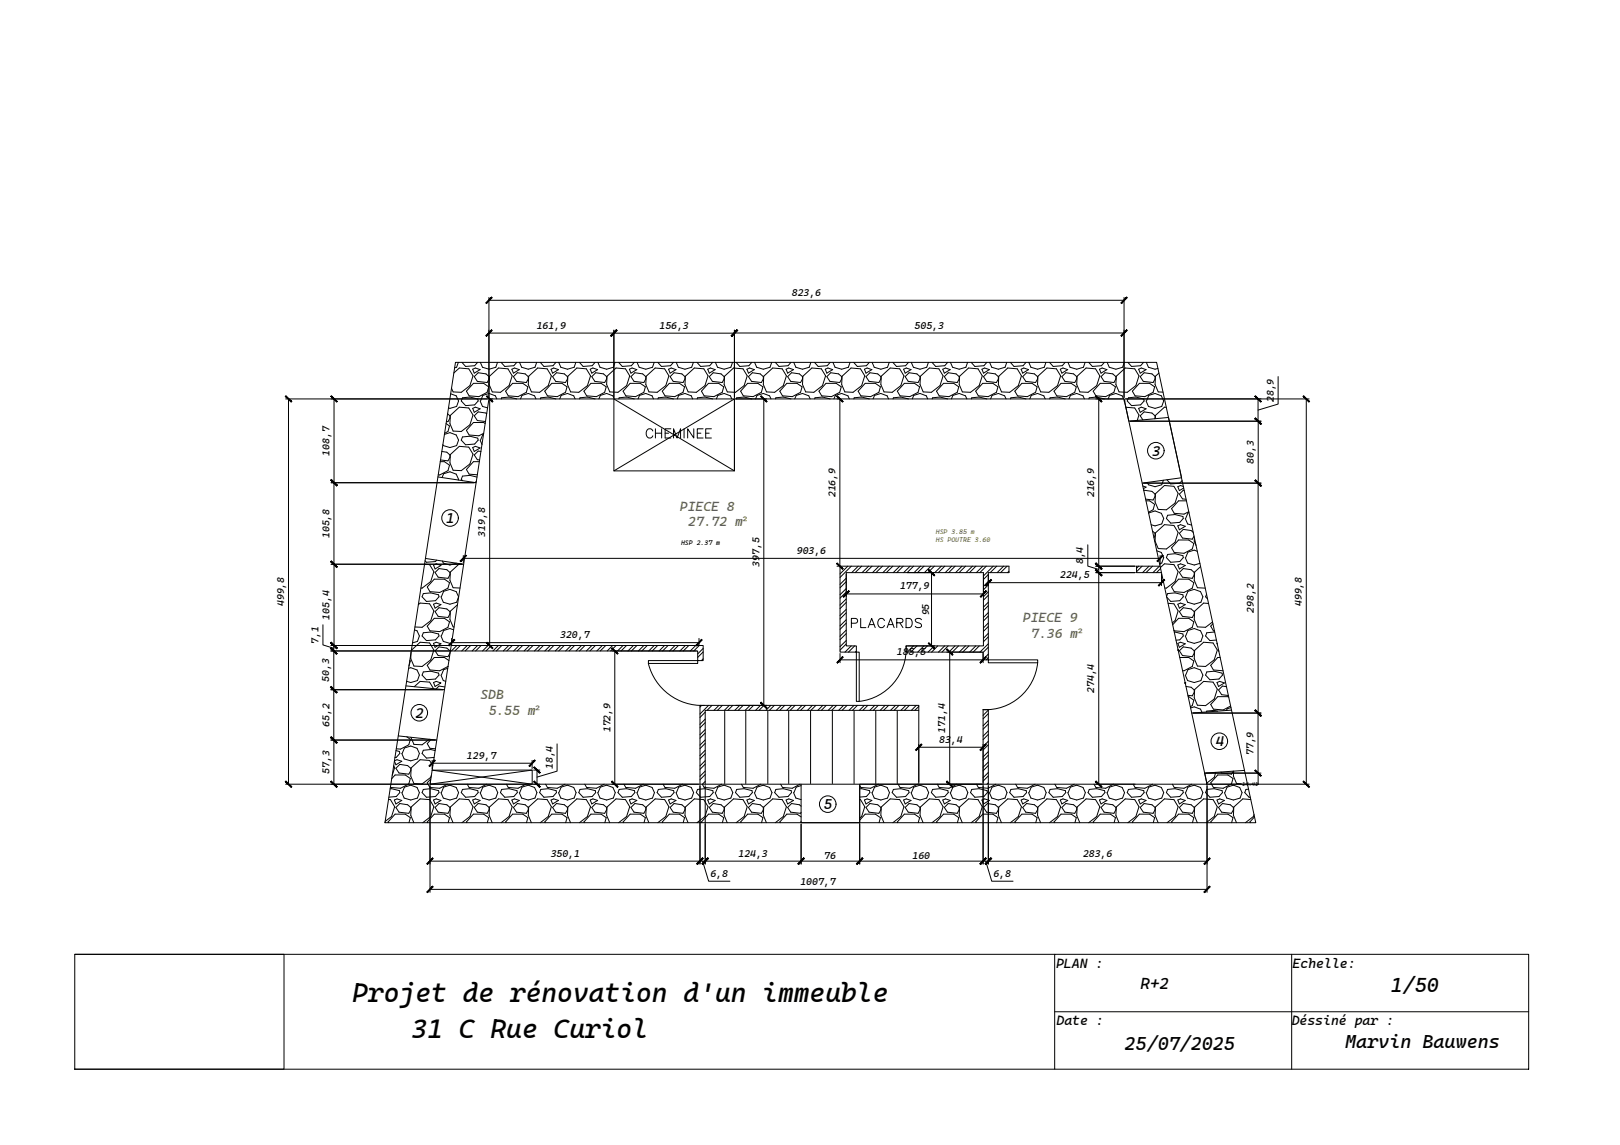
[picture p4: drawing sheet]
<svg xmlns="http://www.w3.org/2000/svg" width="420mm" height="297mm" viewBox="0 0 420 297" stroke-linecap="round" stroke-linejoin="round" font-family="sans-serif">
<!-- layer: 0 -->
<g fill="none" stroke="#000" stroke-width=".26">
<path d="M126.8 77.2v25.9M126.8 77.9h164.7M291.5 77.2v25.9M117.7 96.8l1.4-1.3 2.5 .2 1.1 1.8-.8 2.5-2.3 1.8-2.1-.1-.4-1M118.1 94h181.9l25.7 119.4h-225.9zM118.9 94l-.5 1.3-.5 .1M119.8 94l1 1.1 2.3-.2 .8-.9M122.6 95.8l.7-.3 1.2 .4-1.5 .9zM122.8 99.4h2.6l1.3 1-.4 1.4-2.1 1.1-2.5-.2-.7-1.2zM124.6 94l.5 1.3 1.8 .5 1.7-.5 .4-1.3M126.8 86.4h63.7M126.9 97.7l-.9-.7-2-.3-1 1 .8 1.2 2.5 .3 .6-.9"/>
<path d="M127 97.6l2.3-2.1 2.4 .2 1.1 1.8-.8 2.5-2.2 1.8-2.1-.1-.8-2zM130 94l.9 1.1 2.4-.2 .7-.9M132.8 95.8l.7-.3 1.2 .4-1.5 .9zM132.9 99.4h2.7l1.3 1-.4 1.4-2.1 1.1-2.6-.2-.7-1.2zM134.2 96.7l2 .3 .8 .7v.6l-.5 .9-2.5-.3-.8-1.2zM134.7 94l.6 1.3 1.7 .5 1.7-.5 .5-1.3M137.1 97.6l2.3-2.1 2.5 .2 1.1 1.8-.8 2.5-2.2 1.8-2.2-.1-.8-2zM140.1 94l1 1.1 2.3-.2 .8-.9M142.9 95.8l.7-.3 1.2 .4-1.5 .9zM143.1 99.4h2.7l1.3 1-.4 1.4-2.2 1.1-2.5-.2-.7-1.2zM144.3 96.7l2.1 .3 .8 .7v.6l-.5 .9-2.6-.3-.8-1.2zM144.9 94l.6 1.3 1.7 .5 1.7-.5 .5-1.3"/>
<path d="M147.3 97.6l2.3-2.1 2.5 .2 1.1 1.8-.8 2.5-2.3 1.8-2.1-.1-.8-2zM150.3 94l.9 1.1 2.4-.2 .7-.9M153.1 95.8l.7-.3 1.2 .4-1.5 .9zM153.3 99.4h2.6l1.3 1-.4 1.4-2.1 1.1-2.6-.2-.7-1.2zM154.5 96.7l2 .3 .8 .7v.6l-.5 .9-2.5-.3-.8-1.2zM155.1 94l.5 1.3 1.7 .5 1.8-.5 .4-1.3M157.4 97.6l2.4-2.1 2.4 .2 1.1 1.8-.8 2.5-2.2 1.8-2.1-.1-.9-2zM159.2 85.6v17.5M160.4 94l1 1.1 2.3-.2 .8-.9M163.2 95.8l.7-.3 1.3 .4-1.6 .9zM163.4 99.4h2.7l1.3 1-.4 1.4-2.2 1.1-2.5-.2-.7-1.2zM163.6 97.7l1.1-1 2 .3 .8 .7v.6l-.5 .9-2.6-.3z"/>
<path d="M165.2 94l.6 1.3 1.7 .5 1.7-.5 .5-1.3M167.6 97.6l2.3-2.1 2.5 .2 1.1 1.8-.8 2.5-2.3 1.8-2.1-.1-.8-2zM170.6 94l1 1.1 2.3-.2 .8-.9M173.4 95.8l.7-.3 1.2 .4-1.5 .9zM173.6 99.4h2.6l1.3 1-.4 1.4-2.1 1.1-2.5-.2-.7-1.2zM173.8 97.7l1-1 2 .3 .9 .7v.6l-.6 .9-2.5-.3zM175.4 94l.5 1.3 1.8 .5 1.7-.5 .4-1.3M177.8 97.6l2.3-2.1 2.4 .2 1.1 1.8-.8 2.5-2.2 1.8-2.1-.1-.8-2zM180.8 94l.9 1.1 2.4-.2 .7-.9M183.6 95.8l.7-.3 1.2 .4-1.5 .9zM183.7 99.4h2.7l1.3 1-.4 1.4-2.1 1.1-2.6-.2-.7-1.2zM184 97.7l1-1 2 .3 .8 .7v.6l-.5 .9-2.5-.3z"/>
<path d="M185.5 94l.6 1.3 1.7 .5 1.7-.5 .5-1.3M187.9 97.6l2.3-2.1 2.5 .2 1.1 1.8-.8 2.5-2.2 1.8-2.2-.1-.8-2zM190.5 85.6v17.5M190.5 86.4h101M190.9 94l1 1.1 2.3-.2 .8-.9M193.7 95.8l.7-.3 1.2 .4-1.5 .9zM193.9 99.4h2.7l1.3 1-.4 1.4-2.2 1.1-2.5-.2-.7-1.2zM194.1 97.7l1-1 2.1 .3 .8 .7v.6l-.5 .9-2.6-.3zM195.7 94l.6 1.3 1.7 .5 1.7-.5 .5-1.3M198.1 97.6l2.3-2.1 2.5 .2 1.1 1.8-.8 2.5-2.3 1.8-2.1-.1-.8-2zM201.1 94l.9 1.1 2.4-.2 .7-.9M203.9 95.8l.7-.3 1.2 .4-1.5 .9z"/>
<path d="M204.1 99.4h2.6l1.3 1-.4 1.4-2.1 1.1-2.6-.2-.7-1.2zM204.3 97.7l1-1 2 .3 .8 .7v.6l-.5 .9-2.5-.3zM205.9 94l.5 1.3 1.7 .5 1.8-.5 .4-1.3M208.2 97.6l2.4-2.1 2.4 .2 1.1 1.8-.8 2.5-2.2 1.8-2.1-.1-.9-2zM211.2 94l1 1.1 2.3-.2 .8-.9M214 95.8l.7-.3 1.3 .4-1.6 .9zM214.2 99.4h2.7l1.3 1-.4 1.4-2.2 1.1-2.5-.2-.7-1.2zM214.4 97.7l1.1-1 2 .3 .8 .7v.6l-.5 .9-2.6-.3zM216 94l.6 1.3 1.7 .5 1.7-.5 .5-1.3M218.4 97.6l2.3-2.1 2.5 .2 1.1 1.8-.8 2.5-2.3 1.8-2.1-.1-.8-2zM221.4 94l1 1.1 2.3-.2 .8-.9M224.2 95.8l.7-.3 1.2 .4-1.5 .9z"/>
<path d="M224.4 99.4h2.6l1.3 1-.4 1.4-2.1 1.1-2.5-.2-.7-1.2zM224.6 97.7l1-1 2 .3 .9 .7v.6l-.6 .9-2.5-.3zM226.2 94l.5 1.3 1.8 .5 1.7-.5 .4-1.3M228.6 97.6l2.3-2.1 2.4 .2 1.1 1.8-.8 2.5-2.2 1.8-2.1-.1-.8-2zM231.6 94l.9 1.1 2.4-.2 .7-.9M234.4 95.8l.7-.3 1.2 .4-1.5 .9zM234.5 99.4h2.7l1.3 1-.4 1.4-2.1 1.1-2.6-.2-.7-1.2zM234.8 97.7l1-1 2 .3 .8 .7v.6l-.5 .9-2.5-.3zM236.3 94l.6 1.3 1.7 .5 1.7-.5 .5-1.3M238.7 97.6l2.3-2.1 2.5 .2 1.1 1.8-.8 2.5-2.2 1.8-2.2-.1-.8-2zM241.7 94l1 1.1 2.3-.2 .8-.9M244.5 95.8l.7-.3 1.2 .4-1.5 .9z"/>
<path d="M244.7 99.4h2.7l1.3 1-.4 1.4-2.2 1.1-2.5-.2-.7-1.2zM244.9 97.7l1-1 2.1 .3 .8 .7v.6l-.5 .9-2.6-.3zM246.5 94l.6 1.3 1.7 .5 1.7-.5 .5-1.3M248.9 97.6l2.3-2.1 2.5 .2 1.1 1.8-.8 2.5-2.3 1.8-2.1-.1-.8-2zM251.9 94l.9 1.1 2.4-.2 .7-.9M254.7 95.8l.7-.3 1.2 .4-1.5 .9zM254.9 99.4h2.6l1.3 1-.4 1.4-2.1 1.1-2.6-.2-.7-1.2zM256.1 96.7l2 .3 .8 .7v.6l-.5 .9-2.5-.3-.8-1.2zM256.7 94l.5 1.3 1.7 .5 1.8-.5 .4-1.3M259 97.6l2.4-2.1 2.4 .2 1.1 1.8-.8 2.5-2.2 1.8-2.1-.1-.9-2zM262 94l1 1.1 2.3-.2 .8-.9M264.8 95.8l.7-.3 1.3 .4-1.6 .9z"/>
<path d="M265 99.4h2.7l1.3 1-.4 1.4-2.2 1.1-2.5-.2-.7-1.2zM266.3 96.7l2 .3 .8 .7v.6l-.5 .9-2.6-.3-.8-1.2zM266.8 94l.6 1.3 1.7 .5 1.7-.5 .5-1.3M269.2 97.6l2.3-2.1 2.5 .2 1.1 1.8-.8 2.5-2.3 1.8-2.1-.1-.8-2zM272.2 94l1 1.1 2.3-.2 .8-.9M275 95.8l.7-.3 1.2 .4-1.5 .9zM275.2 99.4h2.6l1.3 1-.4 1.4-2.1 1.1-2.5-.2-.7-1.2zM276.4 96.7l2 .3 .9 .7v.6l-.6 .9-2.5-.3-.8-1.2zM277 94l.5 1.3 1.8 .5 1.7-.5 .4-1.3M279.4 97.6l2.3-2.1 2.4 .2 1.1 1.8-.8 2.5-2.2 1.8-2.1-.1-.8-2zM282.4 94l.9 1.1 2.4-.2 .7-.9M285.2 95.8l.7-.3 1.2 .4-1.5 .9z"/>
<path d="M285.3 99.4h2.7l1.3 1-.4 1.4-2.1 1.1-2.6-.2-.7-1.2zM286.6 96.7l2 .3 .8 .7v.6l-.5 .9-2.5-.3-.8-1.2zM287.1 94l.6 1.3 1.7 .5 1.7-.5 .5-1.3M289.5 97.6l2.3-2.1 2.5 .2 1.1 1.8-.8 2.5-2.2 1.8-2.2-.1-.8-2zM292.5 94l1 1.1 2.3-.2 .8-.9M295.3 95.8l.7-.3 1.2 .4-1.5 .9zM295.5 99.4h2.7l1.3 1-.4 1.4-2.2 1.1-2.5-.2-.7-1.2zM296.7 96.7l2.1 .3 .8 .7v.6l-.5 .9-2.6-.3-.8-1.2zM297.3 94l.6 1.3 1.7 .5 .7-.2M300.6 96.8l-.9 .8-.1 2.1 .8 2h1.2M331.5 97.7v7.1l-5.2 1.6M74.1 103.5h52.3"/>
<path d="M74.8 103.5v99.9M86.6 103.5v64M114.2 119.8h1.1l1.3 .9-.4 1.4-2.2 1.1h-.3M114.6 117.1l1.3 .2 .8 .7v.6l-.5 1-2-.3M115.3 112.7l1.4-.5 1.6 .6 .6 1.4-.5 1.4-1.7 .5-1.7-.5-.1-.3M115.7 109.9l.9 .6-.4 1.4-.9 .5M116.1 107.3l.6 .6v.6l-.5 .9h-.4M116.8 117.9l2.3-2.1 2.5 .2 1.1 1.8-.8 2.6-2.3 1.7-2.1-.1-.8-1.9zM116.8 107.8l2.3-2.2 2.5 .2 1.1 1.9-.8 2.5-2.3 1.7-2.1-.1-.8-1.9zM116.9 102.2l1.4 .5 .6 1.3-.5 1.4-1.7 .5-.4-.1M120 113.4l1.9-.2 2 .5 .1 .5-.9 1-2.3 .2-1.2-1.2zM120 103.2l1.9-.2 2 .5 .1 .5-.9 1-2.3 .2-1.2-1.2z"/>
<path d="M122.6 116.1l.7-.3 1.2 .4-1.5 .9zM122.6 105.9l.7-.3 1.2 .5-1.5 .9zM124.3 119.8h-1.5l-1.8 2 .7 1.2 2.1 .2M124.5 104l.6 1.4 1.4 .4M124.5 114.2l.5 1.1M124.7 117.1l-.7-.1-1 1 .8 1.3h.6M125.4 112.7h-.2l-.6 1.5M125.8 109.9l-.4-.3h-2.6l-1.8 2 .7 1.2 2.5 .3 1.3-.7M126.2 107.3l-2.2-.4-1 1 .8 1.2 2.1 .3M126.8 103.5h164.7l21.6 99.9h-201.6zM127 103.5v64M127.2 103.5h.6"/>
<path d="M128.8 103.5l-.3-.8-1.6-.6-1.7 .5-.6 1.4M130 103.5l.1-.3 1.9-.2 2 .5M135 103.5l.4-.9 1.6-.5 1.6 .6 .4 .8M140.2 103.5l.1-.3 1.9-.2 2 .5M145.2 103.5l.3-.9 1.7-.5 1.6 .6 .4 .8M150.3 103.5l.1-.3 2-.2 1.9 .5M155.3 103.5l.4-.9 1.6-.5 1.7 .6 .3 .8M160.5 103.5l.1-.3 1.9-.2 2 .5M165.5 103.5l.4-.9 1.6-.5 1.6 .6 .4 .8M170.6 103.5l.2-.3 1.9-.2 2 .5M175.6 103.5l.4-.9 1.7-.5 1.6 .6 .3 .8M180.8 103.5l.1-.3 1.9-.2 2 .5"/>
<path d="M185.8 103.5l.4-.9 1.6-.5 1.6 .6 .4 .8M190.5 103.5v18.7h-31.3v-18.7l31.3 18.7v-18.7l-31.3 18.7M190.8 103.5h8M191 103.5l.1-.3 1.9-.2 2 .5M196 103.5l.3-.9 1.7-.5 1.6 .6 .4 .8M198.1 103.5v79.5M201.1 103.5l.1-.3 2-.2 1.9 .5M206.1 103.5l.4-.9 1.6-.5 1.7 .6 .3 .8M211.3 103.5l.1-.3 1.9-.2 2 .5M216.3 103.5l.4-.9 1.6-.5 1.6 .6 .4 .8M217.1 103.5h.4M217.8 103.5v43.4"/>
<path d="M221.4 103.5l.2-.3 1.9-.2 2 .5M226.4 103.5l.4-.9 1.7-.5 1.6 .6 .3 .8M231.6 103.5l.1-.3 1.9-.2 2 .5M236.6 103.5l.4-.9 1.6-.5 1.6 .6 .4 .8M241.8 103.5l.1-.3 1.9-.2 2 .5M246.8 103.5l.3-.9 1.7-.5 1.6 .6 .4 .8M251.9 103.5l.1-.3 2-.2 1.9 .5M256.9 103.5l.4-.9 1.6-.5 1.7 .6 .3 .8M262.1 103.5l.1-.3 1.9-.2 2 .5M267.1 103.5l.4-.9 1.6-.5 1.6 .6 .4 .8M272.2 103.5l.2-.3 1.9-.2 2 .5M277.2 103.5l.4-.9 1.7-.5 1.6 .6 .3 .8"/>
<path d="M282.4 103.5l.1-.3 1.9-.2 2 .5M284.2 103.5h7M285 103.5v99.9M287.4 103.5l.4-.9 1.6-.5 1.6 .6 .4 .8M291.5 103.5l1.3 5.8 10.3-1 3.4 15.6-10.3 1.4M291.6 104h.1M291.9 103.5h47.6M292 105.6l2.3 .2 1.1 1.9-.4 1.4M292.7 103.2l1.9-.2 2 .5 .1 .5-.9 1-2.3 .2-1.1-1.2zM293.2 109.3h33.9M295.3 105.9l.7-.3 1.2 .5-1.5 .9zM297.2 104l.7 1.4 1.7 .5 1.7-.5 .5-1.4-.6-1.3-1.6-.6-1.7 .5-.6 1.4"/>
<path d="M299.5 108.6l.1-.7-.8-.7-2.1-.3-1 1 .7 1M302.5 105.7l-.5-.1-2.3 2.2-.1 .8M326.3 103.5v5.8M326.3 109.3v75.7M338.8 103.5v99.9M85.9 125.2h37.1M113.6 123.7l9.9 1.5M114.7 123.9l.4-1 1.6-.5 1.6 .6 .6 1.3v.2M123.5 124.8l-.3 .4M123.7 123.8l-1.8-.5-1.9 .2-.4 .8 .4 .4M296.4 126.1l.8 .3-.7 .4M296.6 125.3h30.5"/>
<path d="M296.7 127.3l2.1 .2 .8 .7v.6l-.5 .9-2-.2M297.2 129.9h1l1.3 .9-.4 1.5-1.2 .6M297.9 133.1l1.7-.5 1.6 .6 .6 1.3-.5 1.4-1.7 .5-1-.3M298.9 137.8l.7 .6v.6l-.3 .5M299.7 138.2l2.3-2.1 2.5 .2 1.1 1.8-.8 2.6-2.3 1.7-2.1-.1-.8-1.9zM299.7 128.1l2.3-2.2 2.5 .3 1.1 1.8-.8 2.5-2.3 1.8-2.1-.1-.8-2zM301.7 124.6l-.4 1.2-1.7 .5-1.7-.5-.3-.7M302.6 124.5l1 1 2.4-.1 .6-.7M302.8 133.7l2-.2 2 .5 .1 .5-.9 1-2.4 .2-1.1-1.2zM305.5 136.4l.7-.3 1.2 .4-1.5 .9zM306.9 126.2l-.7-.3-.7 .4 .4 1 1.1-.7M307.1 127.2h-.2l-1 1 .8 1.2 .9 .1"/>
<path d="M307.4 134.5l.6 1.4 1.1 .3M307.7 129.9h-2l-1.9 2.1 .7 1.2 2.6 .2 1.2-.7M308.4 133l-.3 .1-.6 1.4M309.5 138.1l-.6-.5-2-.3-1 1.1 .8 1.2 2.5 .3 .5-.8M309.8 139.5l-.1 .9 .5 1.1M85.9 146.4h33.9M108.5 156.9l.5-.5 2.4 .2 1.1 1.9-.8 2.5-2.2 1.7h-1.9M109.8 154l1.9-.2 2 .5 .2 .5-1 1-2.3 .2-1.1-1.2zM110.1 146.4l1.3 .1 1.1 1.8-.8 2.6-2.2 1.7h-.3M110.3 144.9l9.9 1.5M112.4 146.6l.7-.3 1.3 .4-1.6 .9zM112.4 156.7l.7-.3 1.3 .5-1.6 .9z"/>
<path d="M112.6 150.2h2.7l1.3 1-.4 1.4-2.2 1.1-2.5-.2-.7-1.2zM112.8 158.7l1.1-1 2 .3 .8 .7v.6l-.5 .9-2.6-.3zM112.8 148.5l1.1-1 2 .3 .8 .7v.6l-.5 .9-2.6-.3zM113.2 145.3l-.3 .4-2.3 .2-.4-.4M114.4 154.8l.6 1.4 1.7 .5 1.7-.5 .5-1.4-.6-1.3-1.6-.6-1.6 .5-.6 1.4M114.7 145.5l.3 .6 1.7 .5 1.6-.5M118.6 156.9l-1.8 1.7-.1 2.1 .8 1.9 .3 .1M120 146.4l-.9-.1-2.3 2.1-.1 2.1 .8 2 1.8 .1M120.2 144.1v1.9M120.2 144.9h180.7M217.1 146.9h.4M217.9 146.9h43.8v1.7h-5.4v22.6h-1.3v-2h-20v-1.6h20.1v-19h-35.6v19h2.6v1.6h-4.2z"/>
<path d="M218.1 146.9l-.2 .2M219.5 150l-1.6 1.6M219.5 152.7l-1.6 1.6M219.5 155.4l-1.6 1.6M219.5 150.9l-1.6 1.6M219.5 153.6l-1.6 1.6M219.5 156.3l-1.6 1.6M219.5 148.9v5.9M219.5 154.1h35.6M219.9 146.9l-2 2M220.8 146.9l-2.9 2.9M222.6 146.9l-1.7 1.7"/>
<path d="M223.5 146.9l-1.7 1.7M225.3 146.9l-1.7 1.7M226.2 146.9l-1.7 1.7M228 146.9l-1.7 1.7M228.9 146.9l-1.7 1.7M230.7 146.9l-1.7 1.7M231.6 146.9l-1.7 1.7M233.4 146.9l-1.7 1.7M234.3 146.9l-1.7 1.7M235.4 148.6h6.9M236.1 146.9l-1.7 1.7M236.9 146.9l-1.6 1.7"/>
<path d="M238.7 146.9l-1.6 1.7M239.6 146.9l-1.6 1.7M241.4 146.9l-1.6 1.7M241.6 148.6v19M242.3 146.9l-1.7 1.7M244.1 146.9l-1.7 1.7M245 146.9l-1.6 1.7M246.8 146.9l-1.6 1.7M247.7 146.9l-1.7 1.7M249.5 146.9l-1.7 1.7M250.4 146.9l-1.7 1.7M252.2 146.9l-1.7 1.7"/>
<path d="M253.1 146.9l-1.7 1.7M254.9 146.9l-1.7 1.7M255.1 148.9v5.9l1.2-1.3M255.8 146.9l-1.7 1.7M256.3 150.8l-1.2 1.3M256.3 156.2l-1.2 1.3M256.3 158.9l-1.2 1.3M256.3 149l-1.2 1.3M256.3 151.7l-1.2 1.3M256.3 154.4l-1.2 1.3M256.3 157.1l-1.2 1.3M256.3 159.8l-1.2 1.3"/>
<path d="M256.3 148.9v3M256.3 151.2h44.9M257.6 146.9l-2.5 2.5M258.5 146.9l-1.7 1.7M260.3 146.9l-1.7 1.7M261.2 146.9l-1.7 1.7M261.7 148.2l-.4 .4M282.1 141.3v5.6l2.9 .8M284.2 148.6h10.2M284.2 146.9h10.2M295.3 146.9l-.5 .5M296.2 146.9l-1.4 1.4"/>
<path d="M298 146.9l-1.7 1.7M298.9 146.9l-1.7 1.7M300 142.9l1.2 .4 .6 1.4-.5 1.4-.6 .1M300.7 146.9l-1.7 1.7M300.9 146.9h-6.1v1.7h6.4M300.9 144.1v2.4M300.9 147.2l1.1-.9 2.5 .2 1.1 1.8-.8 2.6-2.3 1.7h-.4M301 147.5l-1.1 1.1M301.2 148.9v3M302.6 154.7l.2-.7 2-.2 2 .5 .1 .5-.9 1-2.4 .2-1-1.1M302.8 143.8l2-.2 2 .6 .1 .5-.9 1-2.4 .2-1.1-1.2zM303 156.5l1.5 .1 1.1 1.9-.8 2.5-.8 .6"/>
<path d="M305.5 156.7l.7-.3 1.2 .5-1.5 .9zM305.5 146.6l.7-.3 1.2 .4-1.5 .9zM305.7 150.2h2.6l1.3 1-.4 1.4-2.1 1.1-2.6-.2-.7-1.2zM305.7 140.1h2.6l1.3 .9-.4 1.4-2.1 1.1-2.6-.2-.7-1.2zM306.9 157.7l2 .3 .8 .7v.6l-.5 .9-2.5-.3-.8-1.2zM306.9 147.5l2 .3 .8 .7v.6l-.5 .9-2.5-.3-.8-1.2zM307.4 144.7l.6 1.4 1.7 .5 1.5-.5M307.4 154.8l.6 1.4 1.7 .5 1.8-.5 .5-1.4-.6-1.3-1.7-.6-1.6 .5-.6 1.4M310.5 143l-.8-.3-1.6 .5-.6 1.5M311.4 147l-1.6 1.4-.1 2.1 .9 2 2 .1M312.9 154.2l-.2 .6 .5 .6M313.4 156.6l-1.2-.2-2.4 2.2-.1 2.1 .9 1.9 2.1 .1 1.8-1.3"/>
<path d="M83.8 162.1v5.2l2.8 .9M85.8 168.9h30.6M85.8 178.9h29.1M85.8 167.5h30.8M86.6 167.5v24.5M105.3 177.9l10 1M106 173.4l.5-.2 1.7 .6 .6 1.3-.5 1.5-1.8 .5-1-.4M106.3 171.4l.1 .1-.3 1.3M106.7 168.7l2.3-2.1 2.4 .2 1.1 1.8-.8 2.6-2.2 1.7-2.1-.1-.9-1.9 .1-1.7M107.4 178.1l1.6-1.3 2.4 .2 1 1.7M107.5 163.4l.7 .2 .6 1.4-.5 1.4-1.3 .4M109.8 174.3l1.9-.2 2 .5 .2 .5-1 1.1-2.3 .1-1.1-1.2z"/>
<path d="M109.8 164.2l1.9-.2 2 .5 .2 .5-1 1-2.3 .2-1.1-1.2zM112.4 177.1l.7-.3 1.3 .4-1.6 .9zM112.4 166.9l.7-.3 1.3 .4-1.6 .9zM112.6 160.4h2.7l1.3 .9-.4 1.4-2.2 1.2-2.5-.3-.7-1.2zM112.8 168.8l1.1-1 2 .3 .8 .7v.6l-.5 1-2.6-.3zM114.4 165l.6 1.4 1.7 .5 .4-.1M114.4 175.1l.6 1.5 .6 .1M115.4 178.2l-1.5-.2-.8 .7M116.1 173.4l-1 .3-.6 1.4M116.4 171.4l-1.1-.8h-2.7l-1.8 2 .7 1.2 2.5 .2 2.2-1.1M116.8 168.7v.4M117 167.5h65.4v3.9h-1.4v-2.5h-64.2"/>
<path d="M117.1 165.6v1.9M117.1 166.7h64.2M117.6 163.4l-.9-.3-1.6 .5-.6 1.4M118.5 167.5l-1.4 1.4M119.4 167.5l-1.4 1.4M121.2 167.5l-1.4 1.4M122.1 167.5l-1.4 1.4M123.9 167.5l-1.5 1.4M124.8 167.5l-1.4 1.4M126.6 167.5l-1.4 1.4M127.2 167.5h.6M127.5 167.5l-1.5 1.4"/>
<path d="M129.3 167.5l-1.5 1.4M130.2 167.5l-1.5 1.4M132 167.5l-1.5 1.4M132.9 167.5l-1.5 1.4M134.6 167.5l-1.4 1.4M135.6 167.5l-1.5 1.4M137.4 167.5l-1.5 1.4M138.2 167.5l-1.4 1.4M140 167.5l-1.4 1.4M140.9 167.5l-1.4 1.4M142.7 167.5l-1.4 1.4M143.6 167.5l-1.4 1.4"/>
<path d="M145.4 167.5l-1.4 1.4M146.3 167.5l-1.4 1.4M148.1 167.5l-1.4 1.4M149 167.5l-1.4 1.4M150.8 167.5l-1.4 1.4M151.7 167.5l-1.4 1.4M153.5 167.5l-1.4 1.4M154.4 167.5l-1.4 1.4M156.2 167.5l-1.4 1.4M157.1 167.5l-1.4 1.4M158.7 168.9h21.9M158.9 167.5l-1.4 1.4"/>
<path d="M159.4 168.9v34.5M159.8 167.5l-1.4 1.4M161.6 167.5l-1.4 1.4M162.5 167.5l-1.4 1.4M164.3 167.5l-1.4 1.4M165.2 167.5l-1.4 1.4M167 167.5l-1.4 1.4M167.9 167.5l-1.4 1.4M168.2 172.1a14.4 14.4 0 0 0 14.5 10.9M168.2 171.4h12.8v.7h-12.8zM169.7 167.5l-1.4 1.4M170.6 167.5l-1.4 1.4"/>
<path d="M172.4 167.5l-1.5 1.4M173.3 167.5l-1.4 1.4M175.1 167.5l-1.4 1.4M176 167.5l-1.5 1.4M177.8 167.5l-1.5 1.4M178.6 167.5l-1.4 1.4M180.4 167.5l-1.4 1.4M181.3 165.6v1.9M181.4 167.5l-1.5 1.4M182.4 168.2l-1.4 1.4M182.4 170.9l-.5 .5M182.4 169.1l-1.4 1.4"/>
<path d="M217.9 169.5v2.4M217.9 171.2h37.1M219.5 166.2l-1.6 1.6M219.5 167.1l-1.6 1.6M220.8 167.6l-1.6 1.6M221.7 167.6l-1.7 1.6M222.1 169.2h.7v12.8h-.7zM222.1 168.9l-.3 .3M235 167.6a13.7 13.7 0 0 1-12.2 14.4M235.1 167.6l-.1 .1M235.4 167.6h6.9M236.9 167.6l-1.6 1.6"/>
<path d="M237.8 167.6l-1.6 1.6M239.6 167.6l-1.6 1.6M240.5 167.6l-1.6 1.6M242.3 167.6l-1.6 1.6M243.2 167.6l-1.6 1.6M245 167.6l-1.6 1.6M245.6 169.2h9M245.9 167.6l-1.6 1.6M246.3 169.2v34.2M247.7 167.6l-1.6 1.6M248.6 167.6l-1.6 1.6M250.4 167.6l-1.6 1.6"/>
<path d="M251.3 167.6l-1.6 1.6M253.1 167.6l-1.6 1.6M254 167.6l-1.6 1.6M255 169.5v2.4M256.3 171.2h12.8v.7h-12.8zM256.3 161.6l-1.2 1.3M256.3 164.3l-1.2 1.3M256.3 167l-2.1 2.2M256.3 169.7l-1.3 1.4M256.3 162.5l-1.2 1.3M256.3 165.2l-1.2 1.3M256.3 167.9l-1.3 1.4"/>
<path d="M256.3 170.6l-.5 .6M269.1 171.9a13.6 13.6 0 0 1-14.1 12.2M304.1 162.1l1.6-1.7h2.6l1.3 .9-.4 1.4-2.1 1.2-2.6-.3v-.1M304.6 164l2.2 .5 .1 .5-.9 1-1 .1M305.5 166.9l.7-.3 1.2 .4-1.5 .9zM305.6 168.6h.1M306 170.6h2.3l1.3 .9-.4 1.4-2.1 1.1h-.4M306.9 167.8l2 .3 .8 .7v.6l-.5 1-2.5-.3-.8-1.3zM307.4 165l.6 1.4 1.7 .5 1.8-.5 .5-1.4-.6-1.4-1.7-.5-1.6 .5-.6 1.4M307.4 175.1l.6 1.5 1.7 .5 1.8-.5 .5-1.5-.6-1.3-1.7-.6-1.6 .5-.6 1.4M307.6 178.1l1.3 .2 .8 .7v.6l-.5 .9-1.1-.1M309.8 178.9l2.4-2.1 2.4 .2 1.1 1.8-.8 2.5-2.2 1.8-2.1-.1-.9-2z"/>
<path d="M309.8 168.7l2.4-2.1 2.4 .2 1.1 1.8-.8 2.6-2.2 1.7-2.1-.1-.9-1.9zM313 174.3l1.9-.2 2 .5 .2 .5-1 1.1-2.3 .1-1.1-1.2zM314.6 161.8l-.6 .6 .7 1.2 .3 .1M315 164l-2 .2-.3 .8 1.1 1.2 1.7-.2M315.6 177.1l.7-.3 1.3 .4-1.6 .9zM315.7 166.9v.2M316.1 168.8v.2M316.5 170.6h-.7l-1.8 2 .7 1.2 2.5 .2M318.1 178.1l-1-.1-1.1 1 .8 1.2 1.8 .2M85.8 192h27.1M86.6 192v11.4M102.1 198.7l.3 .4-.7 2"/>
<path d="M102.3 197.4l.7-.3 1.2 .4-1.5 .9-.4-1M102.7 199.3l1-1 2 .3 .8 .7v.6l-.5 .9-2.5-.3zM102.7 194.7l.9 .3 .1 .5-.9 1h-.4M103.3 190.9l10 1.1M104.2 195.5l.6 1.4 1.7 .5 1.8-.5 .5-1.4-.6-1.4-1.7-.6-1.6 .5-.6 1.5M105.5 191.1l.9 .7-.4 1.4-2.1 1.1h-1.1M106.6 191.3l.8 1.8 2.1 .1 1.9-1.4M111.8 191.8l-1 1.1 .7 1.2 1.4 .2M112.1 197.3v2.1M112.1 198h25.9M112.2 198.7l-.8-1.4-2.4-.2-2.4 2.1-.1 2.1 .9 2 2.1 .1 2.2-1.7 .2-.5M112.4 197.4h.1"/>
<path d="M112.9 194.7l-1.2-.3-1.9 .2-.3 .9 1.1 1.2 2-.2M138 197.3v2.1M138 199.8l-26.5 3.6M138.4 199.8h1.6M139.3 199.8v3.6M144.5 193v7.1l-5.2 1.5M182 183l-.5 .4M182.9 189.3l-1.4 1.3M182.9 191.9l-1.4 1.4M182.9 187.5l-1.4 1.3M182.9 186.5l-1.4 1.4M182.9 194.6l-1.4 1.4"/>
<path d="M182.9 197.3l-1.4 1.4M182.9 184.7l-1.4 1.4M182.9 190.1l-1.4 1.4M182.9 192.8l-1.4 1.4M182.9 195.5l-1.4 1.4M182.9 198.2l-1.4 1.4M183.8 183l-2.3 2.2M184.7 183l-1.3 1.3M186.5 183l-1.3 1.3M187.3 183l-1.2 1.3M188 184.5v18.8M189.1 183l-1.2 1.3"/>
<path d="M190.1 183l-1.3 1.3M190.8 183h8M191.9 183l-1.3 1.3M192.7 183l-1.2 1.3M193.4 184.5v18.8M194.5 183l-1.2 1.3M195.4 183l-1.2 1.3M197.2 183l-1.2 1.3M198.1 183l-1.2 1.3M199.1 184.5v18.8M199.9 183l-1.3 1.3M200.8 183l-1.3 1.3"/>
<path d="M202.6 183l-1.3 1.3M203.5 183l-1.3 1.3M204.6 184.5v18.8M205.3 183l-1.3 1.3M206.2 183l-1.3 1.3M208 183l-1.3 1.3M208.9 183l-1.3 1.3M210.2 184.5v18.8M210.7 183l-1.3 1.3M211.6 183l-1.3 1.3M213.4 183l-1.3 1.3M214.3 183l-1.3 1.3"/>
<path d="M215.9 184.5v18.8M216.1 183l-1.3 1.3M217 183l-1.3 1.3M218.8 183l-1.3 1.3M219.7 183l-1.3 1.3M221.5 183l-1.3 1.3M221.5 184.5v18.8M222.4 183l-1.3 1.3M224.2 183l-1.3 1.3M225.1 183l-1.3 1.3M226.9 183l-1.3 1.3M227.1 184.5v18.8"/>
<path d="M227.8 183l-1.3 1.3M229.6 183l-1.3 1.3M230.5 183l-1.3 1.3M232.3 183l-1.3 1.3M232.7 184.5v18.8M233.2 183l-1.3 1.3M235 183l-1.3 1.3M235.8 183l-1.2 1.3M237.6 183l-1.2 1.3M238.3 183.3l-1 1M238.3 184.3h-55.4v19.1M238.3 193.9h16.7"/>
<path d="M255 184.1v19.3h-32v10h-15.2v-10M255 184.1h1.3v19.3M256.3 184.2l-1.3 1.4M256.3 186.9l-1.3 1.4M256.3 189.6l-1.3 1.4M256.3 192.3l-1.3 1.4M256.3 195l-1.3 1.4M256.3 197.7l-1.3 1.4M256.3 185.1l-1.3 1.4M256.3 187.8l-1.3 1.4M256.3 190.5l-1.3 1.4M256.3 193.2l-1.3 1.4"/>
<path d="M256.3 195.9l-1.3 1.4M256.3 198.6l-1.3 1.4M308.2 180.7l1.4 .9-.4 1.5-.5 .2M308.8 183.6l.9-.2 1.7 .6 .3 .8M309.5 185h17.5M315.8 184.5l-.9-.2-1.9 .2-.1 .2M318.7 180.9l-2.9-.2-1.8 2.1 .7 1.2 2.5 .2 2-1M319.3 183.6l-1 .3-.2 .4M319.4 184.2l-10.3 .8M322.8 199.9l-10.4 .7 .7 2.8M326.3 185v15.6M74.1 203.4h37"/>
<path d="M100.8 207.4h.5l1.1 1.9-.8 2.5-1.7 1.3M100.8 213.4l-.2-.2 1.9-2h2.6l1.3 .9-.3 1.3M101.2 204.6l2.4 .5 .1 .5-.9 1-1.9 .2M101.6 202l.9-1h2.6l1.3 1-.4 1.4-2.1 1.1-2.6-.2v-.2M102.3 207.5l.7-.3 1.2 .5-1.5 .9zM102.7 209.5l1-1 2 .3 .8 .7v.6l-.5 .9-2.5-.3zM104.2 205.6l.6 1.4 1.7 .5 1.8-.5 .5-1.4-.6-1.3-1.7-.6-1.6 .5-.6 1.4M107.3 213.4l-.8-1.9 .1-2.1 2.4-2.2 2.4 .2 1.1 1.9-.8 2.5-2.1 1.6M109.8 204.8l1.9-.2 2 .5 .2 .5-1 1-2.3 .2-1.1-1.2zM110.9 213.4l-.1-.2 1.8-2h2.7l1.3 .9-.4 1.3M111.5 203.4h26.5v-3.6h-25.9l25.9 3.6M111.5 203.8v27.7"/>
<path d="M111.7 202.3l-.2 1.1M111.7 202l-.9 1.1 .7 1.2 2.5 .2 2.1-1.1M112.4 207.5l.7-.3 1.3 .5-1.6 .9zM112.8 209.5l1.1-1 2 .3 .8 .7v.6l-.5 .9-2.6-.3zM114.4 205.6l.6 1.4 1.7 .5 1.7-.5 .5-1.4-.6-1.3-1.6-.6-1.6 .5-.6 1.4M117.5 213.4l-.8-1.9 .1-2.1 2.3-2.2 2.5 .2 1.1 1.9-.8 2.5-2.1 1.6M120 204.8l1.9-.2 2 .5 .1 .5-.9 1-2.3 .2-1.2-1.2zM121.1 213.4l-.1-.2 1.8-2h2.6l1.3 .9-.3 1.3M121.2 203.4l.5 .9 2.5 .2 2-1.1M122.6 207.5l.7-.3 1.2 .5-1.5 .9zM123 209.5l1-1 2 .3 .9 .7v.6l-.6 .9-2.5-.3zM124.5 205.6l.6 1.4 1.8 .5 1.7-.5 .5-1.4-.6-1.3-1.6-.6-1.7 .5-.6 1.4"/>
<path d="M127.7 213.4l-.8-1.9 .1-2.1 2.3-2.2 2.4 .2 1.1 1.9-.8 2.5-2 1.6M130.1 204.8l1.9-.2 2.1 .5 .1 .5-.9 1-2.4 .2-1.1-1.2zM131.2 213.4l-.1-.2 1.8-2h2.7l1.3 .9-.4 1.3M131.3 203.4l.5 .9 2.6 .2 2-1.1M132.8 207.5l.7-.3 1.2 .5-1.5 .9zM133.2 209.5l1-1 2 .3 .8 .7v.6l-.5 .9-2.5-.3zM134.7 205.6l.6 1.4 1.7 .5 1.7-.5 .6-1.4-.7-1.3-1.6-.6-1.6 .5-.6 1.4M137.8 213.4l-.8-1.9 .1-2.1 2.3-2.2 2.5 .2 1.1 1.9-.8 2.5-2.1 1.6M138.4 203.4h1.6M140.3 204.8l1.9-.2 2 .5 .1 .5-.9 1-2.3 .2-1.1-1.2zM141.4 213.4l-.1-.2 1.8-2h2.7l1.3 .9-.4 1.3M141.5 203.4l.5 .9 2.5 .2 2-1.1"/>
<path d="M142.9 207.5l.7-.3 1.2 .5-1.5 .9zM143.3 209.5l1-1 2.1 .3 .8 .7v.6l-.5 .9-2.6-.3zM144.8 205.6l.7 1.4 1.7 .5 1.7-.5 .5-1.4-.6-1.3-1.6-.6-1.7 .5-.6 1.4M148 213.4l-.8-1.9 .1-2.1 2.3-2.2 2.5 .2 1.1 1.9-.8 2.5-2.1 1.6M150.4 204.8l2-.2 2 .5 .1 .5-.9 1-2.4 .2-1.1-1.2zM151.6 213.4l-.2-.2 1.9-2h2.6l1.3 .9-.3 1.3M151.7 203.4l.4 .9 2.6 .2 2-1.1M153.1 207.5l.7-.3 1.2 .5-1.5 .9zM153.5 209.5l1-1 2 .3 .8 .7v.6l-.5 .9-2.5-.3zM155 205.6l.6 1.4 1.7 .5 1.8-.5 .5-1.4-.6-1.3-1.7-.6-1.6 .5-.6 1.4M158.1 213.4l-.8-1.9 .1-2.1 2.4-2.2 2.4 .2 1.1 1.9-.8 2.5-2.1 1.6M158.7 203.4h22.5"/>
<path d="M160.6 204.8l1.9-.2 2 .5 .2 .5-1 1-2.3 .2-1.1-1.2zM161.7 213.4l-.1-.2 1.8-2h2.7l1.3 .9-.4 1.3M161.8 203.4l.5 .9 2.5 .2 2.1-1.1M163.2 207.5l.7-.3 1.3 .5-1.6 .9zM163.6 209.5l1.1-1 2 .3 .8 .7v.6l-.5 .9-2.6-.3zM165.2 205.6l.6 1.4 1.7 .5 1.7-.5 .5-1.4-.6-1.3-1.6-.6-1.6 .5-.6 1.4M168.3 213.4l-.8-1.9 .1-2.1 2.3-2.2 2.5 .2 1.1 1.9-.8 2.5-2.1 1.6M170.8 204.8l1.9-.2 2 .5 .1 .5-.9 1-2.3 .2-1.2-1.2zM171.9 213.4l-.1-.2 1.8-2h2.6l1.3 .9-.3 1.3M172 203.4l.5 .9 2.5 .2 2-1.1M173.4 207.5l.7-.3 1.2 .5-1.5 .9zM173.8 209.5l1-1 2 .3 .9 .7v.6l-.6 .9-2.5-.3z"/>
<path d="M175.3 205.6l.6 1.4 1.8 .5 1.7-.5 .5-1.4-.6-1.3-1.6-.6-1.7 .5-.6 1.4M178.5 213.4l-.8-1.9 .1-2.1 2.3-2.2 2.4 .2 1.1 1.9-.8 2.5-2 1.6M180.9 204.8l1.9-.2 2.1 .5 .1 .5-.9 1-2.4 .2-1.1-1.2zM181.5 203.8v20.3M182 213.4l-.1-.2 1.8-2h2.7l1.3 .9-.4 1.3M182.1 203.4l.5 .9 2.6 .2 2-1.1M182.9 200l-1.4 1.4M182.9 202.7l-.7 .7M182.9 200.9l-1.4 1.4M182.9 203.8v20.3M183.6 207.5l.7-.3 1.2 .5-1.5 .9zM184 209.5l1-1 2 .3 .8 .7v.6l-.5 .9-2.5-.3z"/>
<path d="M185.5 205.6l.6 1.4 1.7 .5 1.7-.5 .6-1.4-.7-1.3-1.6-.6-1.6 .5-.6 1.4M188.6 213.4l-.8-1.9 .1-2.1 2.3-2.2 2.5 .2 1.1 1.9-.8 2.5-2.1 1.6M191.1 204.8l1.9-.2 2 .5 .1 .5-.9 1-2.3 .2-1.1-1.2zM192.2 213.4l-.1-.2 1.8-2h2.7l1.3 .9-.4 1.3M192.3 203.4l.5 .9 2.5 .2 2-1.1M193.7 207.5l.7-.3 1.2 .5-1.5 .9zM194.1 209.5l1-1 2.1 .3 .8 .7v.6l-.5 .9-2.6-.3zM195.6 205.6l.7 1.4 1.7 .5 1.7-.5 .5-1.4-.6-1.3-1.6-.6-1.7 .5-.6 1.4M198.8 213.4l-.8-1.9 .1-2.1 2.3-2.2 2.5 .2 1.1 1.9-.8 2.5-2.1 1.6M201.2 204.8l2-.2 2 .5 .1 .5-.9 1-2.4 .2-1.1-1.2zM202.5 203.4l.4 .9 2.6 .2 2-1.1M203.9 207.5l.7-.3 1.2 .5-1.5 .9z"/>
<path d="M205.8 205.6l.6 1.4 1.4 .4M207.8 209.2l-.5-.4-2-.3-1 1 .8 1.2 2.5 .3 .2-.3M207.8 203.8l-1.3 .4-.6 1.4M207.8 211.9l-1.1-.7h-2.6l-1.9 2 .2 .2M207.8 213l-.1 .4M207.8 213.8v10.3M223 204.6h.5l2 .5 .1 .5-.9 1-1.7 .2M223 207.4h.2l1.1 1.9-.8 2.5-.5 .4M223 212.8l1.4-1.6h2.6l1.3 .9-.3 1.3M224.2 207.5l.7-.3 1.2 .5-1.5 .9zM224.6 209.5l1-1 2 .3 .9 .7v.6l-.6 .9-2.5-.3zM226.1 205.6l.6 1.4 1.8 .5 1.7-.5 .5-1.4-.6-1.3-1.6-.6-1.7 .5-.6 1.4"/>
<path d="M227.8 203.4l-2 1.1-2.5-.2-.3-.5v20.3M229.3 213.4l-.8-1.9 .1-2.1 2.3-2.2 2.4 .2 1.1 1.9-.8 2.5-2 1.6M231.7 204.8l1.9-.2 2.1 .5 .1 .5-.9 1-2.4 .2-1.1-1.2zM232.8 213.4l-.1-.2 1.8-2h2.7l1.3 .9-.4 1.3M232.9 203.4l.5 .9 2.6 .2 2-1.1M234.4 207.5l.7-.3 1.2 .5-1.5 .9zM234.8 209.5l1-1 2 .3 .8 .7v.6l-.5 .9-2.5-.3zM236.3 205.6l.6 1.4 1.7 .5 1.7-.5 .6-1.4-.7-1.3-1.6-.6-1.6 .5-.6 1.4M238.3 203.3v-20.3h-56.8v20.4M239.4 213.4l-.8-1.9 .1-2.1 2.3-2.2 2.5 .2 1.1 1.9-.8 2.5-2.1 1.6M241.9 204.8l1.9-.2 2 .5 .1 .5-.9 1-2.3 .2-1.1-1.2zM243 213.4l-.1-.2 1.8-2h2.7l1.3 .9-.4 1.3"/>
<path d="M243.1 203.4l.5 .9 2.5 .2 2-1.1M244.5 207.5l.7-.3 1.2 .5-1.5 .9zM244.9 209.5l1-1 2.1 .3 .8 .7v.6l-.5 .9-2.6-.3zM245.6 203.4h9M246.4 205.6l.7 1.4 1.7 .5 1.7-.5 .5-1.4-.6-1.3-1.6-.6-1.7 .5-.6 1.4M249.6 213.4l-.8-1.9 .1-2.1 2.3-2.2 2.5 .2 1.1 1.9-.8 2.5-2.1 1.6M252 204.8l2-.2 2 .5 .1 .5-.9 1-2.4 .2-1.1-1.2zM253.2 213.4l-.2-.2 1.9-2h2.6l1.3 .9-.3 1.3M253.3 203.4l.4 .9 2.6 .2 2-1.1M254.7 207.5l.7-.3 1.2 .5-1.5 .9zM255 203.8v20.3M255.1 209.5l1-1 2 .3 .8 .7v.6l-.5 .9-2.5-.3z"/>
<path d="M256.3 200.4l-1.3 1.3M256.3 203.1l-.3 .3M256.3 201.3l-1.3 1.4M256.3 203.8v20.4M256.6 205.6l.6 1.4 1.7 .5 1.8-.5 .5-1.4-.6-1.3-1.7-.6-1.6 .5-.6 1.4M259.7 213.4l-.8-1.9 .1-2.1 2.4-2.2 2.4 .2 1.1 1.9-.8 2.5-2.1 1.6M262.2 204.8l1.9-.2 2 .5 .2 .5-1 1-2.3 .2-1.1-1.2zM263.3 213.4l-.1-.2 1.8-2h2.7l1.3 .9-.4 1.3M263.4 203.4l.5 .9 2.5 .2 2.1-1.1M264.8 207.5l.7-.3 1.3 .5-1.6 .9zM265.2 209.5l1.1-1 2 .3 .8 .7v.6l-.5 .9-2.6-.3zM266.8 205.6l.6 1.4 1.7 .5 1.7-.5 .5-1.4-.6-1.3-1.6-.6-1.6 .5-.6 1.4"/>
<path d="M269.9 213.4l-.8-1.9 .1-2.1 2.3-2.2 2.5 .2 1.1 1.9-.8 2.5-2.1 1.6M272.4 204.8l1.9-.2 2 .5 .1 .5-.9 1-2.3 .2-1.2-1.2zM273.5 213.4l-.1-.2 1.8-2h2.6l1.3 .9-.3 1.3M273.6 203.4l.5 .9 2.5 .2 2-1.1M275 207.5l.7-.3 1.2 .5-1.5 .9zM275.4 209.5l1-1 2 .3 .9 .7v.6l-.6 .9-2.5-.3zM276.9 205.6l.6 1.4 1.8 .5 1.7-.5 .5-1.4-.6-1.3-1.6-.6-1.7 .5-.6 1.4M280.1 213.4l-.8-1.9 .1-2.1 2.3-2.2 2.4 .2 1.1 1.9-.8 2.5-2 1.6M282.5 204.8l1.9-.2 2.1 .5 .1 .5-.9 1-2.4 .2-1.1-1.2zM283.6 213.4l-.1-.2 1.8-2h2.7l1.3 .9-.4 1.3M283.7 203.4l.5 .9 2.6 .2 2-1.1M284.2 203.4h10.2"/>
<path d="M285.2 207.5l.7-.3 1.2 .5-1.5 .9zM285.6 209.5l1-1 2 .3 .8 .7v.6l-.5 .9-2.5-.3zM287.1 205.6l.6 1.4 1.7 .5 1.7-.5 .6-1.4-.7-1.3-1.6-.6-1.6 .5-.6 1.4M290.2 213.4l-.8-1.9 .1-2.1 2.3-2.2 2.5 .2 1.1 1.9-.8 2.5-2.1 1.6M292.7 204.8l1.9-.2 2 .5 .1 .5-.9 1-2.3 .2-1.1-1.2zM293.8 213.4l-.1-.2 1.8-2h2.7l1.3 .9-.4 1.3M293.9 203.4l.5 .9 2.5 .2 2-1.1M295.3 207.5l.7-.3 1.2 .5-1.5 .9zM295.7 209.5l1-1 2.1 .3 .8 .7v.6l-.5 .9-2.6-.3zM297.2 205.6l.7 1.4 1.7 .5 1.7-.5 .5-1.4-.6-1.3-1.6-.6-1.7 .5-.6 1.4M300.4 213.4l-.8-1.9 .1-2.1 2.3-2.2 2.5 .2 1.1 1.9-.8 2.5-2.1 1.6M302.8 204.8l2-.2 2 .5 .1 .5-.9 1-2.4 .2-1.1-1.2z"/>
<path d="M304 213.4l-.2-.2 1.9-2h2.6l1.3 .9-.3 1.3M304.1 203.4l.4 .9 2.6 .2 2-1.1M305.5 207.5l.7-.3 1.2 .5-1.5 .9zM305.9 209.5l1-1 2 .3 .8 .7v.6l-.5 .9-2.5-.3zM307.4 205.6l.6 1.4 1.7 .5 1.8-.5 .5-1.4-.6-1.3-1.7-.6-1.6 .5-.6 1.4M310.5 213.4l-.8-1.9 .1-2.1 2.4-2.2 2.4 .2 1.1 1.9-.8 2.5-2.1 1.6M312.4 200.6h14.6M313 204.8l1.9-.2 2 .5 .2 .5-1 1-2.3 .2-1.1-1.2zM313.1 203.8v27.7M313.1 203.4h26.4M314.1 213.4l-.1-.2 1.8-2h2.7l1.3 .9-.4 1.3M315.3 200.4l-.4 1.3-1.9 1.4"/>
<path d="M315.6 207.5l.7-.3 1.3 .5-1.6 .9zM315.8 201h2.7l1.3 1-.4 1.4-2.2 1.1-2.5-.2-.7-1.2zM316 209.5l1.1-1 2 .3 .8 .7v.6l-.5 .9-2.6-.3zM317.6 205.6l.6 1.4 1.7 .5 1.7-.5 .5-1.4-.6-1.3-1.6-.6-1.6 .5-.6 1.4M319.8 200.1l-.4 .7-2.6-.3-.1-.2M320 200.1l-.1 1.2 .8 2h1.2M323.8 204.7l-.6 .1-.4 .8 1.2 1.2h.3M324.4 207.4l-2.1-.2-2.3 2.2-.1 2.1 .8 1.9M325.2 211.3l-.1 .5-2.1 1.6M325.4 211.9l-1.2 1.3 .1 .2M326.3 200.6v2.9M111.5 230.7h201.6"/>
<path d="M111.5 223.4h144.8M182.2 223.4l1.6 5.2h5.5M255.7 223.4l1.5 5.2h5.5M256.3 223.4h56.8M19.4 247.6h54.3v29.8h-54.3zM19.4 247.6h254.1M273.5 247.6h123v29.8h-123zM335 247.6v29.8M19.4 277.4h254.1M273.5 262.5h123"/>
<circle cx="299.8" cy="116.9" r="2.15"/>
<circle cx="116.7" cy="134.4" r="2.15"/>
<circle cx="108.7" cy="184.9" r="2.15"/>
<circle cx="316.2" cy="192.3" r="2.15"/>
<circle cx="214.7" cy="208.6" r="2.15"/>
</g>
<g fill="#000" stroke="#000" stroke-width=".26">
<path d="M127.5 77.1l-1.3 1.6 1.5-1.5zM127.5 77.1l-1.3 1.6-.2-.1z"/>
<path d="M290.7 78.6l.2 .1 1.3-1.6zM292.2 77.1l.2 .1-1.5 1.5z"/>
<path d="M127.5 85.6l-1.3 1.6 1.5-1.5zM126 87.1l1.5-1.5-1.3 1.6z"/>
<path d="M158.4 87.1l.1 .1 1.4-1.6zM159.9 85.6l.1 .1-1.5 1.5z"/>
<path d="M159.9 85.6l-1.4 1.7 1.5-1.5zM159.9 85.6l-1.4 1.7-.1-.2z"/>
<path d="M191.1 85.6l-1.4 1.5 .1 .2zM191.1 85.6l.2 .2-1.5 1.5z"/>
<path d="M191.1 85.6l-1.3 1.6 1.5-1.5zM191.1 85.6l-1.3 1.6-.1-.1z"/>
<path d="M290.7 87.1l.2 .1 1.3-1.6zM292.2 85.6l.2 .1-1.5 1.5z"/>
<path d="M74 102.8l1.5 1.5 .2-.1zM74 102.8l.2-.1 1.5 1.5z"/>
<path d="M85.8 102.8l1.5 1.5 .2-.1zM85.8 102.8l.2-.1 1.5 1.5z"/>
<path d="M126.2 102.8l1.5 1.5 .1-.1zM126.2 102.8l.1-.1 1.5 1.5z"/>
<path d="M197.3 102.8l1.5 1.5 .1-.1zM197.3 102.8l.1-.1 1.5 1.5z"/>
<path d="M217 102.8l1.5 1.5 .2-.1zM217 102.8l.1-.1 1.6 1.5z"/>
<path d="M284.1 102.8l1.5 1.5 .2-.1zM284.1 102.8l.2-.1 1.5 1.5z"/>
<path d="M325.6 108.4l-.1 .2 1.6 1.3zM325.5 108.6l1.6 1.3-.1 .2z"/>
<path d="M325.5 102.8l1.5 1.5 .1-.1zM325.6 102.7l1.5 1.5-1.6-1.4z"/>
<path d="M325.5 108.6l1.5 1.5 .2-.2zM325.6 108.4l1.6 1.5-1.7-1.3z"/>
<path d="M338 102.8l1.5 1.5 .1-.1zM338 102.8l.1-.1 1.5 1.5z"/>
<path d="M85.8 124.6l1.7 1.3-1.5-1.5zM85.8 124.6l1.7 1.3-.2 .2z"/>
<path d="M85.8 124.6l1.5 1.5 .1-.2zM85.8 124.6l.1-.2 1.5 1.5z"/>
<path d="M325.6 124.5l-.1 .2 1.7 1.3zM325.5 124.7l1.7 1.3-.2 .2z"/>
<path d="M325.5 124.7l1.5 1.5 .1-.2zM325.6 124.5l1.5 1.5-1.6-1.3z"/>
<path d="M85.8 145.7l1.6 1.4-1.5-1.6zM85.8 145.7l1.6 1.4-.1 .1z"/>
<path d="M85.8 145.7l1.5 1.5 .2-.1zM85.8 145.7l.2-.2 1.5 1.6z"/>
<path d="M120.8 144l-1.3 1.7 1.5-1.5zM120.8 144l-1.3 1.7-.2-.2z"/>
<path d="M217.1 146.1l-.1 .1 1.7 1.4zM217 146.2l1.7 1.4-.2 .1z"/>
<path d="M220.1 153.3l-1.3 1.6 1.5-1.5zM218.6 154.7l1.5-1.4-1.3 1.6z"/>
<path d="M240.8 147.9l1.5 1.5 .1-.2zM240.9 147.7l1.5 1.5-1.6-1.3z"/>
<path d="M254.2 154.7l.2 .2 1.3-1.6zM255.7 153.3l.2 .1-1.5 1.5z"/>
<path d="M257 150.3l-1.3 1.7 1.5-1.5zM257 150.3l-1.3 1.7-.2-.2z"/>
<path d="M284.1 146.2l1.7 1.4-1.5-1.5zM284.1 146.2l1.7 1.4-.2 .1z"/>
<path d="M284.3 147.7l-.2 .2 1.7 1.3zM284.1 147.9l1.7 1.3-.2 .2z"/>
<path d="M284.1 146.2l1.5 1.5 .2-.1zM284.1 146.2l.2-.1 1.5 1.5z"/>
<path d="M284.1 147.9l1.5 1.5 .2-.2zM284.1 147.9l.2-.2 1.5 1.5z"/>
<path d="M300.1 145.5l.1 .2 1.4-1.7zM301.6 144l.1 .2-1.5 1.5z"/>
<path d="M300.4 151.8l.2 .2 1.3-1.7zM301.9 150.3l.2 .2-1.5 1.5z"/>
<path d="M85.9 178.1l-.2 .2 1.7 1.3zM85.7 178.3l1.7 1.3-.2 .2z"/>
<path d="M85.7 168.2l1.7 1.4-1.5-1.6zM85.7 168.2l1.7 1.4-.2 .1z"/>
<path d="M85.8 166.8l1.7 1.3-1.5-1.5zM85.8 166.8l1.7 1.3-.2 .2z"/>
<path d="M85.7 168.2l1.5 1.5 .2-.1zM85.7 168.2l.2-.2 1.5 1.6z"/>
<path d="M85.7 178.3l1.5 1.5 .2-.2zM85.7 178.3l.2-.2 1.5 1.5z"/>
<path d="M85.7 166.8l1.5 1.5 .2-.2zM85.7 166.8l.2-.2 1.5 1.5z"/>
<path d="M117.8 165.9l-1.3 1.6 1.5-1.5zM117.8 165.9l-1.3 1.6-.2-.1z"/>
<path d="M126.3 166.6l-.1 .2 1.6 1.3zM126.2 166.8l1.6 1.3-.1 .2z"/>
<path d="M158.6 168.2l1.5 1.5 .2-.1zM158.6 168.2l.2-.2 1.5 1.6z"/>
<path d="M182 165.9l-1.5 1.5 .1 .1zM182 165.9l.1 .1-1.5 1.5z"/>
<path d="M218.5 170.4l-1.3 1.6 1.5-1.5zM218.5 170.4l-1.3 1.6-.2-.1z"/>
<path d="M240.9 166.7l-.1 .2 1.6 1.3zM240.8 166.9l1.6 1.3-.1 .2z"/>
<path d="M245.5 168.5l1.5 1.5 .1-.2zM245.6 168.3l1.5 1.5-1.6-1.3z"/>
<path d="M255.7 170.4l-1.6 1.5 .2 .1zM255.7 170.4l.1 .1-1.5 1.5z"/>
<path d="M85.7 191.3l1.7 1.3-1.5-1.5zM85.7 191.3l1.7 1.3-.2 .2z"/>
<path d="M85.8 191.3l1.5 1.5 .1-.2zM85.8 191.3l.1-.2 1.5 1.5z"/>
<path d="M112.8 197.2l-1.4 1.6 1.5-1.5zM111.3 198.7l1.5-1.5-1.4 1.6z"/>
<path d="M137.2 198.7l.2 .1 1.3-1.6zM138.7 197.2l.1 .1-1.4 1.5z"/>
<path d="M197.4 182.2l-.1 .1 1.6 1.4zM197.3 182.3l1.6 1.4-.1 .1z"/>
<path d="M239 193l-1.4 1.7 1.5-1.5zM239 193l-1.4 1.7-.2-.2z"/>
<path d="M254.1 194.5l.2 .2 1.4-1.7zM255.7 193l.1 .2-1.5 1.5z"/>
<path d="M325.6 199.7l-.1 .2 1.6 1.3zM325.5 199.9l1.6 1.3-.1 .2z"/>
<path d="M325.6 184.2l-.1 .1 1.6 1.4zM325.5 184.3l1.6 1.4-.1 .1z"/>
<path d="M325.5 184.3l1.5 1.5 .1-.1zM325.6 184.2l1.5 1.5-1.6-1.4z"/>
<path d="M74 202.8l1.7 1.3-1.5-1.5zM74 202.8l1.7 1.3-.2 .2z"/>
<path d="M85.8 202.8l1.6 1.3-1.5-1.5zM85.8 202.8l1.6 1.3-.1 .2z"/>
<path d="M138.6 202.6l-.1 .2 1.6 1.3zM138.5 202.8l1.6 1.3-.2 .2z"/>
<path d="M138.5 199.1l1.4 1.5 .2-.2zM138.6 198.9l1.5 1.5-1.6-1.3z"/>
<path d="M158.8 202.6l-.2 .2 1.7 1.3zM158.6 202.8l1.7 1.3-.2 .2z"/>
<path d="M245.6 202.6l-.1 .2 1.6 1.3zM245.5 202.8l1.6 1.3-.1 .2z"/>
<path d="M284.1 202.8l1.7 1.3-1.5-1.5zM284.1 202.8l1.7 1.3-.2 .2z"/>
<path d="M338.1 202.6l-.1 .2 1.6 1.3zM338 202.8l1.6 1.3-.1 .2z"/>
<path d="M112.2 229.9l-1.4 1.6 1.6-1.4zM112.2 229.9l-1.4 1.6-.1-.1z"/>
<path d="M112.2 222.6l-1.4 1.6 1.6-1.5zM110.7 224.1l1.5-1.5-1.4 1.6z"/>
<path d="M180.7 224.1l.2 .1 1.3-1.6zM182.2 222.6l.2 .1-1.5 1.5z"/>
<path d="M182.1 224.1l.1 .1 1.4-1.6zM183.6 222.6l.1 .1-1.5 1.5z"/>
<path d="M182.2 222.6l-1.3 1.6 1.5-1.5zM180.7 224.1l1.5-1.5-1.3 1.6z"/>
<path d="M183.6 222.6l-1.4 1.6 1.5-1.5zM182.1 224.1l1.5-1.5-1.4 1.6z"/>
<path d="M206.9 224.1l.2 .1 1.3-1.6zM208.4 222.6l.2 .1-1.5 1.5z"/>
<path d="M208.4 222.6l-1.3 1.6 1.5-1.5zM206.9 224.1l1.5-1.5-1.3 1.6z"/>
<path d="M222.1 224.1l.2 .1 1.3-1.6zM223.6 222.6l.2 .1-1.5 1.5z"/>
<path d="M223.6 222.6l-1.3 1.6 1.5-1.5zM222.1 224.1l1.5-1.5-1.3 1.6z"/>
<path d="M254.1 224.1l.2 .1 1.4-1.6zM255.7 222.6l.1 .1-1.5 1.5z"/>
<path d="M255.5 224.1l.2 .1 1.3-1.6zM257 222.6l.2 .1-1.5 1.5z"/>
<path d="M255.7 222.6l-1.4 1.6 1.5-1.5zM254.1 224.1l1.6-1.5-1.4 1.6z"/>
<path d="M257 222.6l-1.3 1.6 1.5-1.5zM257 222.6l-1.3 1.6-.2-.1z"/>
<path d="M312.2 231.4l.2 .1 1.3-1.6zM313.7 229.9l.2 .2-1.5 1.4z"/>
<path d="M312.2 224.1l.2 .1 1.3-1.6zM313.7 222.6l.2 .1-1.5 1.5z"/>
<circle cx="291.6" cy="104" r=".11"/>
<circle cx="305.6" cy="168.6" r=".11"/>
<circle cx="307.4" cy="177.2" r=".11"/>
<circle cx="112.4" cy="197.4" r=".11"/>
</g>
<g font-size="7">
<text x="91.4" y="259.9">Projet de rénovation d'un immeuble</text>
<text x="106.8" y="269.2">31 C Rue Curiol</text>
</g>
<g font-size="5.7">
<text x="166.9" y="115">CHEMINEE</text>
<text x="219.8" y="164">PLACARDS</text>
</g>
<text font-size="5.3" x="360.7" y="257.3">1/50</text>
<g font-size="4.9">
<text x="291.7" y="272.3">25/07/2025</text>
<text x="348.9" y="271.9">Marvin Bauwens</text>
</g>
<text font-size="4.2" x="295.8" y="256.5">R+2</text>
<g font-size="3.7">
<text x="298.8" y="118.2">3</text>
<text x="115.7" y="135.6">1</text>
<text x="107.8" y="186.2">2</text>
<text x="315.3" y="193.6">4</text>
<text x="213.7" y="209.9">5</text>
</g>
<g font-size="3.5" fill="#727430">
<text x="176.3" y="132.4">PIECE 8</text>
<text x="178.5" y="136.5">27.72 m²</text>
<text x="265.3" y="161.5">PIECE 9</text>
<text x="267.5" y="165.5">7.36 m²</text>
<text x="124.6" y="181.4">SDB</text>
<text x="126.7" y="185.4">5.55 m²</text>
</g>
<g font-size="3.5">
<text x="273.9" y="251.1">PLAN :</text>
<text x="335.3" y="251.2">Echelle:</text>
<text x="274" y="265.9">Date :</text>
<text x="335" y="265.9">Déssiné par :</text>
</g>
<g font-size="2.6">
<text x="205.4" y="76.8">823,6</text>
<text x="139.2" y="85.2">161,9</text>
<text x="171" y="85.3">156,3</text>
<text x="237.2" y="85.2">505,3</text>
<text x="330.3" y="104.3" transform="rotate(-90 330.3 104.3)">28,9</text>
<text x="85.5" y="118.3" transform="rotate(-90 85.5 118.3)">108,7</text>
<text x="325.2" y="120.4" transform="rotate(-90 325.2 120.4)">80,3</text>
<text x="216.7" y="129" transform="rotate(-90 216.7 129)">216,9</text>
<text x="283.8" y="129" transform="rotate(-90 283.8 129)">216,9</text>
<text x="85.5" y="139.6" transform="rotate(-90 85.5 139.6)">105,8</text>
<text x="125.9" y="139.3" transform="rotate(-90 125.9 139.3)">319,8</text>
<text x="206.7" y="143.7">903,6</text>
<text x="197" y="147.1" transform="rotate(-90 197 147.1)">397,5</text>
<text x="281" y="146.4" transform="rotate(-90 281 146.4)">8,4</text>
<text x="233.4" y="152.9">177,9</text>
<text x="275" y="150">224,5</text>
<text x="73.7" y="157.3" transform="rotate(-90 73.7 157.3)">499,8</text>
<text x="85.5" y="160.7" transform="rotate(-90 85.5 160.7)">105,4</text>
<text x="241" y="159.6" transform="rotate(-90 241 159.6)">95</text>
<text x="325.2" y="158.9" transform="rotate(-90 325.2 158.9)">298,2</text>
<text x="337.6" y="157.3" transform="rotate(-90 337.6 157.3)">499,8</text>
<text x="82.6" y="166.9" transform="rotate(-90 82.6 166.9)">7,1</text>
<text x="145.3" y="165.6">320,7</text>
<text x="232.6" y="170">185,5</text>
<text x="85.4" y="176.9" transform="rotate(-90 85.4 176.9)">50,3</text>
<text x="283.8" y="179.8" transform="rotate(-90 283.8 179.8)">274,4</text>
<text x="85.4" y="188.5" transform="rotate(-90 85.4 188.5)">65,2</text>
<text x="158.3" y="190" transform="rotate(-90 158.3 190)">172,9</text>
<text x="245.2" y="190.1" transform="rotate(-90 245.2 190.1)">171,4</text>
<text x="121.1" y="196.9">129,7</text>
<text x="243.6" y="192.7">83,4</text>
<text x="325.1" y="195.9" transform="rotate(-90 325.1 195.9)">77,9</text>
<text x="85.4" y="200.8" transform="rotate(-90 85.4 200.8)">57,3</text>
<text x="143.3" y="199.5" transform="rotate(-90 143.3 199.5)">18,4</text>
<text x="142.8" y="222.2">350,1</text>
<text x="184.2" y="227.5">6,8</text>
<text x="191.5" y="222.2">124,3</text>
<text x="213.8" y="222.8">76</text>
<text x="236.7" y="222.8">160</text>
<text x="257.7" y="227.5">6,8</text>
<text x="280.9" y="222.3">283,6</text>
<text x="207.6" y="229.6">1007,7</text>
</g>
<text font-size="1.7" x="176.6" y="141.3">HSP 2.37 m</text>
<g font-size="1.7" fill="#727430">
<text x="242.7" y="138.5">HSP 3.85 m</text>
<text x="242.7" y="140.5">HS POUTRE 3.60</text>
</g>
<text font-size="1.4" x="322.2" y="204">14.41</text>
</svg>
